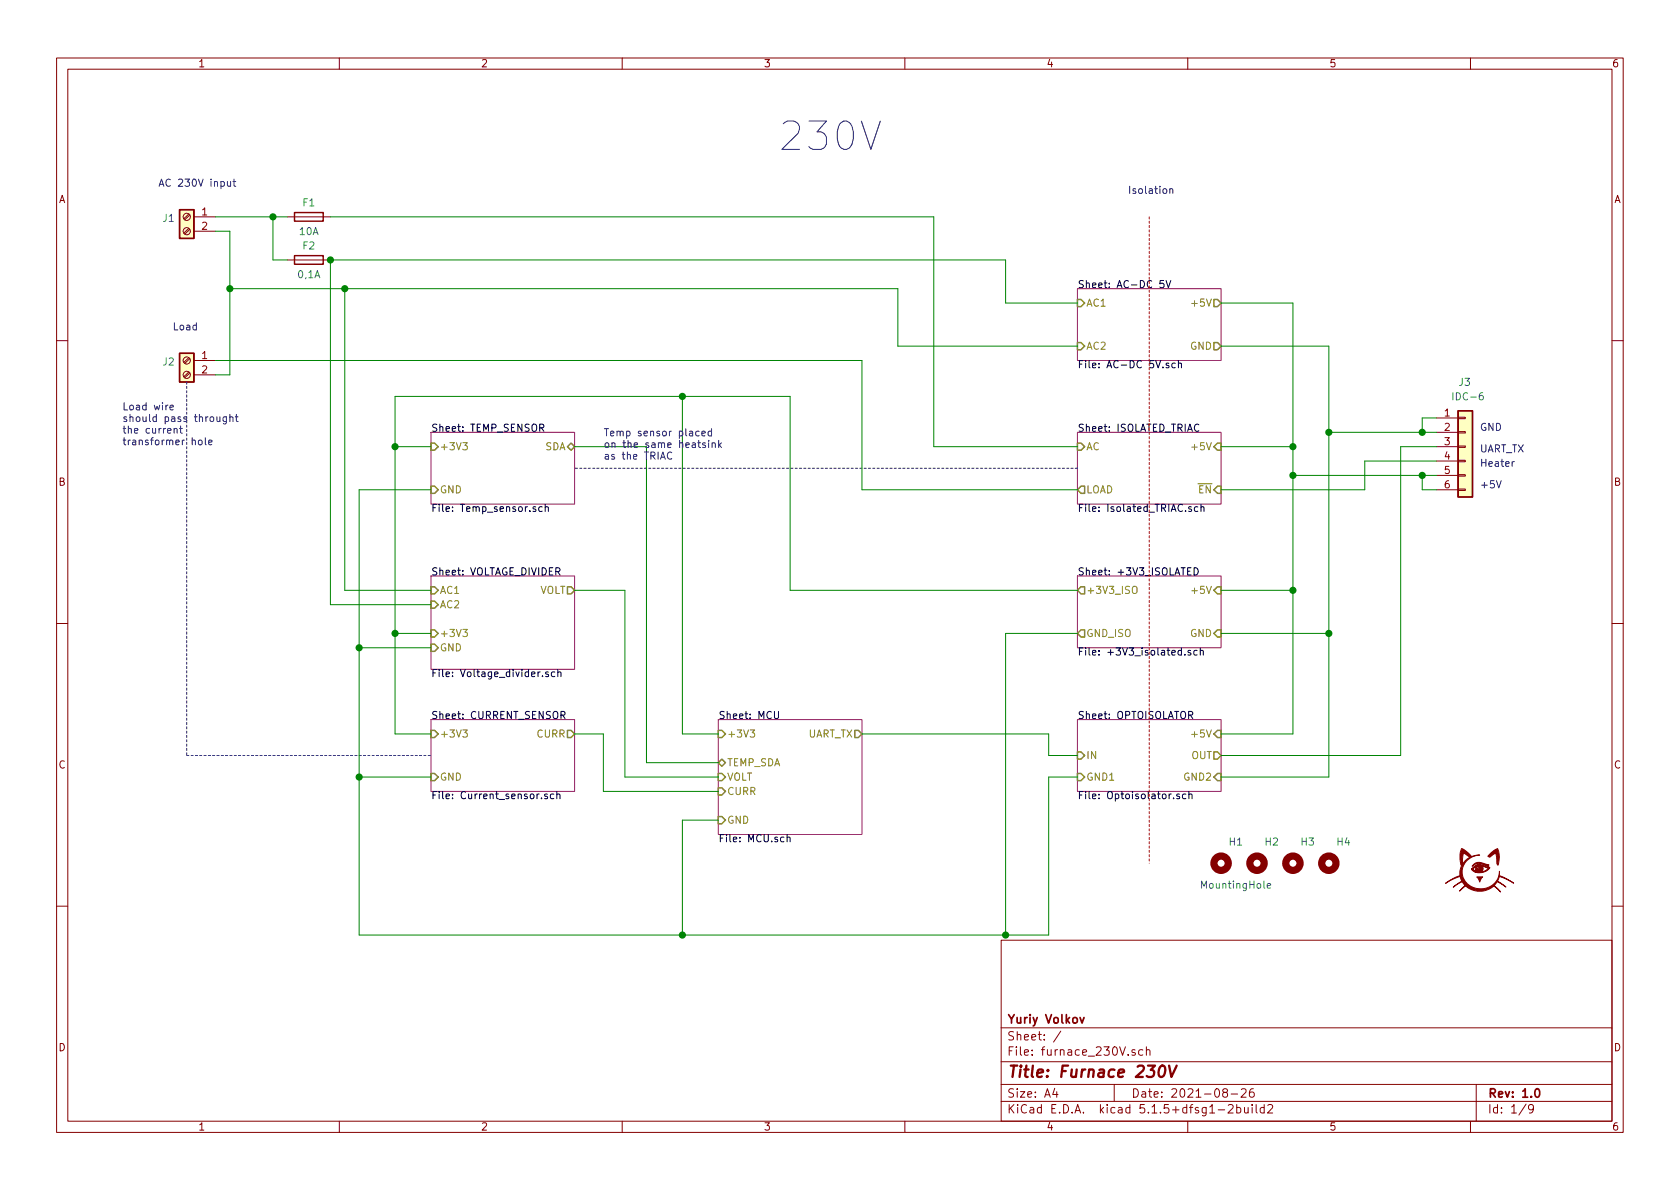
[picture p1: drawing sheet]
<svg xmlns="http://www.w3.org/2000/svg" width="297mm" height="210mm" viewBox="0 0 297 210" stroke-linecap="round" stroke-linejoin="round" font-family="sans-serif">
<g fill="none" stroke="#840000" stroke-width=".18">
<path d="M10 10.3h277v189.9h-277zM12 12.2h273v186.1h-273zM60 10.3v1.9M110 10.3v1.9M160 10.3v1.9M210 10.3v1.9M260 10.3v1.9M33.4 37.8l-.9 .9M33.6 38l-.9 .9M34.3 38.3h3.8M50.8 38.3h7.6M33.4 40.4l-.9 .8"/>
<path d="M33.6 40.6l-.9 .8M34.3 40.9h3.8M50.8 46h7.6M10 60.2h2M33.4 65.8l-.9 .8M33.4 63.2l-.9 .9M33.6 66l-.9 .8M33.6 63.4l-.9 .9M34.3 63.7h3.8M34.3 66.3h3.8M254 73.9h3.8M254 76.4h3.8"/>
<path d="M254 79h3.8M257.8 76.3h1.3v.3h-1.3zM257.8 73.8h1.3v.2h-1.3zM257.8 78.9h1.3v.2h-1.3zM285 60.2h2M254 81.5h3.8M254 84.1h3.8M254 86.6h3.8M257.8 83.9h1.3v.3h-1.3zM257.8 86.5h1.3v.2h-1.3zM257.8 81.4h1.3v.3h-1.3zM10 110.3h2"/>
<path d="M285 110.3h2M10 160.2h2M177 166.3h108v32h-108zM285 160.2h2M60 198.3v1.9M110 198.3v1.9M160 198.3v1.9M177 194.8h108M177 191.8h108M177 187.8h108M177 181.8h108M186.5 192.5l-.4 1h1"/>
<path d="M186.8 193v1M187.6 182.3l-1.3 2M197 191.8v3M200.7 185.7l-.4-.1-.2 .2 .1 .2 .5 .2v.3h-.6M202.1 185.7l-.5-.1-.3 .3 .1 .6 .2 .1 .5-.1M202.7 185.7l.2-.1 .4 .1v.9M202.7 185.1v1.5M210 198.3v1.9M215.4 196.3h1.1M216.5 193.2l-.3-.3 .1-.2a.48 .48 0 0 1 .6-.1l.1 .2-.1 .3-.6 .1a.48 .48 0 0 0 0 .7l.2 .1 .5-.1v-.4l-.2-.3M217.2 195.5l.2-.2h.4l.2 .5-.9 1h.9M217.7 193.5h1.1"/>
<path d="M218.7 195.9l.4-.1 .3 .3-.1 .6h-.6M218.7 195.3v1.5M219.5 192.7l.2-.2h.3l.3 .2v.3v.2l-.9 .8h.9M220 195.8l.1 .9 .3 .1 .3-.1M220.7 195.8v1M221.4 195.3v.2M221.4 195.8v1M221.6 192.5a.59 .59 0 0 0-.7 .7l.1 .7 .2 .1 .5-.1 .1-.5-.2-.2-.4-.1-.3 .3M222.1 195.3v1.3l.2 .2M223.5 195.9l-.4-.1-.3 .3 .1 .6 .2 .1 .4-.1M223.5 195.3v1.5M224.2 195.5l.2-.2h.3l.3 .5-.9 1h.9"/>
<path d="M260 198.3v1.9M261 191.8v6.5M269.8 195.2l-1.2 2M271.1 196l-.3 .3-.4-.1-.1-.2v-.4l.1-.2 .4-.1 .2 .2a1.19 1.19 0 0 1-.2 1.2l-.4 .1"/>
<circle cx="33" cy="38.3" r=".63"/>
<circle cx="33" cy="40.9" r=".63"/>
<circle cx="33" cy="63.7" r=".63"/>
<circle cx="33" cy="66.3" r=".63"/>
</g>
<path d="M191 179.9l.3 1 .4-1M271.5 192.7l.2-.2a.81 .81 0 0 1 .6 .6 .81 .81 0 0 1-.3 .8l-.1 .1a.79 .79 0 0 1-.4-1.3z" fill="none" stroke="#840000" stroke-width=".3"/>
<path d="M205.2 188.6a.45 .45 0 0 1 .4-.2 .45 .45 0 0 1 .4 .4 1.15 1.15 0 0 1-.8 1.6l-.2-.1a1.5 1.5 0 0 1 .2-1.7zM206.7 188.4l.4 2 1-2" fill="none" stroke="#840000" stroke-width=".41"/>
<path d="M190.5 51h25.4v12.7h-25.4zM76.2 76.4h25.4v12.7h-25.4zM190.5 76.4h25.4v12.7h-25.4zM76.2 101.8h25.4v16.6h-25.4zM190.5 101.8h25.4v12.7h-25.4zM76.2 127.2h25.4v12.7h-25.4zM127 127.2h25.4v20.4h-25.4zM190.5 127.2h25.4v12.7h-25.4z" fill="none" stroke="#840084" stroke-width=".18"/>
<g fill="none" stroke="#000" stroke-width=".18">
<path d="M205.7 49.6h-.6v.6l.5-.1 .2 .2v.3l-.2 .3-.5-.2M206.2 49.6l.4 1.3 .4-1.3M95.4 75.7l.6-.1 .2-.2-.1-.3-.2-.1h-.5v1.3M95.7 75.7l.5 .6M206.7 64.3l-.4-.1-.1 .2v.2l.5 .1v.3h-.5M207.8 64.3l-.4-.1-.2 .2 .1 .6h.5M208.4 64.3l.1-.1 .3 .1 .1 .7M208.4 63.8v1.2M212 75.1a.6 .6 0 0 0-.9 .5 .6 .6 0 0 0 .6 .7l.3-.2M94.7 89.7l-.3-.1-.2 .2 .1 .2 .4 .1v.3h-.5M95.9 89.7l-.4-.1-.3 .2 .2 .6h.5M96.4 89.7l.2-.1 .3 .1 .1 .7"/>
<path d="M96.4 89.2v1.2M210.6 89.7l-.3-.1-.1 .2v.2l.4 .1v.3h-.4M211.8 89.7l-.4-.1-.2 .2 .1 .6h.5M212.3 89.7l.2-.1 .3 .1 .1 .7M212.3 89.2v1.2M95.9 119.5v.2M97 118.9l-.4-.1-.1 .2v.2l.5 .1v.3h-.5M98.1 118.9l-.4-.1-.2 .2 .1 .6h.5M98.3 101.1l.6-.1 .1-.2-.1-.3-.1-.1h-.5v1.3M98.6 101.1l.4 .6M98.6 118.9l.2-.1 .3 .1 .1 .8M98.6 118.4v1.3"/>
<path d="M209.5 115.7v.1M210.5 115.1l-.3-.1-.2 .2 .1 .2 .4 .1v.3h-.5M210.6 100.4h-.6v1.3h.6M211.1 100.4a.64 .64 0 0 1 .8 .6 .64 .64 0 0 1-.8 .7zM211.7 115.1l-.4-.1-.2 .2 .1 .6h.5M212.2 115.1l.2-.1 .3 .1 .1 .7M212.2 114.6v1.2M98.5 140v1.2M99.2 126.5l.6-.1v-.5l-.1-.1h-.5v1.3M99.5 126.5l.4 .6M136.9 125.8v1l.3 .3h.2l.2-.3v-1M210.2 126.5l.6-.1 .1-.2-.1-.3-.2-.1h-.4v1.3"/>
<path d="M210.2 140v1.2M210.5 126.5l.4 .6M96.8 140.5l-.3-.1-.2 .2v.2l.5 .1v.3h-.5M97.9 140.5l-.3-.1-.3 .2 .1 .6h.5M98.5 140.5l.1-.1 .3 .1 .1 .7M139.2 148.2l.1-.2 .3 .1 .1 .8M139.2 147.6v1.3M208.5 140.5l-.3-.1-.1 .2v.2l.4 .1v.3h-.4M209.7 140.5l-.4-.1-.2 .2 .1 .6h.5M210.2 140.5l.2-.1 .3 .1 .1 .7"/>
</g>
<g fill="none" stroke="#848400" stroke-width=".25">
<path d="M190.5 53h.6l.7 .6-.7 .6h-.6zM214.6 53h.7l.6 .6-.6 .6h-.7zM76.2 78.4h.6l.7 .6-.7 .6h-.6zM100.3 79l.7-.6 .6 .6-.6 .6zM190.5 60.6h.6l.7 .6-.7 .6h-.6zM190.5 78.4h.6l.7 .6-.7 .6h-.6zM214.6 60.6h.7l.6 .6-.6 .6h-.7zM215.3 78.4h.6v1.2h-.6l-.7-.6zM76.2 86h.6l.7 .6-.7 .6h-.6zM191.1 86h.7v1.2h-.7l-.6-.6zM215.3 86h.6v1.2h-.6l-.7-.6zM76.2 103.8h.6l.7 .6-.7 .6h-.6z"/>
<path d="M76.2 106.3h.6l.7 .6-.7 .7h-.6zM76.2 111.4h.6l.7 .6-.7 .6h-.6zM76.2 113.9h.6l.7 .6-.7 .7h-.6zM100.3 103.8h.7l.6 .6-.6 .6h-.7zM191.1 103.8h.7v1.2h-.7l-.6-.6zM191.1 111.4h.7v1.2h-.7l-.6-.6zM215.3 103.8h.6v1.2h-.6l-.7-.6zM215.3 111.4h.6v1.2h-.6l-.7-.6zM76.2 129.2h.6l.7 .6-.7 .6h-.6zM76.2 136.8h.6l.7 .6-.7 .6h-.6zM100.3 129.2h.7l.6 .6-.6 .6h-.7zM127 129.2h.6l.7 .6-.7 .6h-.6z"/>
<path d="M127 136.8h.6l.7 .6-.7 .6h-.6zM127 134.9l.6-.7 .7 .7-.7 .6zM127 139.3h.6l.7 .6-.7 .7h-.6zM151.1 129.2h.7l.6 .6-.6 .6h-.7zM190.5 133h.6l.7 .6-.7 .6h-.6zM190.5 136.8h.6l.7 .6-.7 .6h-.6zM214.6 133h.7l.6 .6-.6 .6h-.7zM215.3 129.2h.6v1.2h-.6l-.7-.6zM215.3 136.8h.6v1.2h-.6l-.7-.6zM127 144.4h.6l.7 .6-.7 .7h-.6z"/>
</g>
<path d="M81.8 78.3h.8l-.4 .5 .4 .1v.5l-.2 .1-.6-.1M81.8 111.3h.8l-.4 .5 .4 .1v.5l-.2 .2-.6-.2M200.3 103.9l.1-.1a.42 .42 0 0 1 .6 .1 .88 .88 0 0 1-.3 1h-.3a1.07 1.07 0 0 1-.1-1zM81.8 129.1h.8l-.4 .5 .4 .1v.5l-.2 .1-.6-.1M132.6 129.1h.8l-.4 .5 .4 .1v.5l-.2 .1-.6-.1" fill="none" stroke="#848400" stroke-width=".18"/>
<g fill="none" stroke="#840000" stroke-width="1.3">
<circle cx="215.9" cy="152.6" r="1.27"/>
<circle cx="222.2" cy="152.6" r="1.27"/>
<circle cx="228.6" cy="152.6" r="1.27"/>
<circle cx="234.9" cy="152.6" r="1.27"/>
</g>
<path d="M31.7 37.1h2.6v5.1h-2.6zM52.1 37.6h5v1.5h-5zM52.1 45.2h5v1.5h-5zM31.7 62.5h2.6v5.1h-2.6zM257.8 72.6h2.5v15.3h-2.5z" fill="none" stroke="#840000" stroke-width=".25"/>
<path d="M224.1 156.6l.6-.1-.1-.2-.3-.1-.2 .2v.6h.5" fill="none" stroke="#008484" stroke-width=".18"/>
<g fill="#840000" stroke="#840000" stroke-width=".18">
<path d="M258.4 150.1l.9 .5 .9 .9 1.4-.3a3 3 0 0 0-3.1 3.2 3 3 0 0 0 3.5 2.8 3.2 3.2 0 0 0 3.1-3.1v.7l1.1 .5 1.4 .9-1.2-.7-1.3-.5-.3 .8 1.5 1.1-1.6-1-.5 .7 1.1 1.1-1.2-1a3.9 3.9 0 0 1-2.1 .9 3.8 3.8 0 0 1-2.9-.9l-1 .9 1-1-.6-.7-1.6 1 1.6-1.1-.3-.8-1.7 .6-.9 .6 1.6-1 .9-.4v-.9l.3-.7-.1-.4a.77 .77 0 0 0 .7-.6l.8-.6-1-.8-.2 1.1v.9h-.3l-.2-1.7z"/>
<path d="M261.1 155.1h1.1l-.6 .9z"/>
<path d="M260.2 153.6a1.78 1.78 0 0 1 2.6-.3l.6 .1-.2 .3a2.45 2.45 0 0 1-2.4 .5h1.3l.5-.2 .6-.5-1.2-.4a.72 .72 0 0 1 0 1.1h-1.2l-.6-.5 .9 .4-.2-.3h.2a.49 .49 0 0 0 .7 .3 .49 .49 0 0 0 0-.8 .49 .49 0 0 0-.7 .3v.2h-.2l.2-.6-.7 .5z"/>
<path d="M260.6 152.9a2.13 2.13 0 0 1 2.2 0l.5 .1h-.6l.5 .2-.4-.1a1.87 1.87 0 0 0-2.5 .1z"/>
<path d="M263.2 151.3l.9-.9 .6-.3a.79 .79 0 0 1 .3 .9v1.1l-.2 .9-.1-.3-.2-1.9-.6 .4a.54 .54 0 0 1-.8 .3z"/>
<path d="M261.4 153.3h.1a.39 .39 0 0 1 .5 .3 .39 .39 0 0 1-.4 .4 .39 .39 0 0 1-.4-.4 .17 .17 0 0 0 .2 0 .17 .17 0 0 0 .1-.2z"/>
</g>
<g fill="#ffffc2" stroke="#ffffc2" stroke-width=".18">
<path d="M257.8 72.6h2.5v15.3h-2.5z"/>
<path d="M31.7 62.5h2.6v5.1h-2.6z"/>
<path d="M31.7 37.1h2.6v5.1h-2.6z"/>
</g>
<path d="M203.2 38.3v114.3" fill="none" stroke="#f00" stroke-width=".18" stroke-dasharray=".4 .4"/>
<path d="M33 67.6v66M190.5 82.8h-88.9M33 133.6h43.2" fill="none" stroke="#0000c2" stroke-width=".18" stroke-dasharray=".4 .4"/>
<g fill="none" stroke="#008400" stroke-width=".18">
<path d="M38.1 38.3h12.7M48.3 38.3v7.7h2.5M58.4 38.3h106.7v40.7h25.4M38.1 40.9h2.5v25.4h-2.5M40.6 51h118.1v10.2h31.8M61 51v53.4h15.2M190.5 53.6h-12.7v-7.6h-119.4v60.9h17.8M215.9 53.6h12.7v76.2h-12.7M38.1 63.7h114.3v22.9h38.1M69.8 79h6.4M101.6 79h12.7v55.9h12.7M120.6 70.1v59.7h6.4"/>
<path d="M215.9 61.2h19v76.2h-19M215.9 79h12.7M234.9 76.4h19.1M254 79h-6.4v54.6h-31.7M254 73.9h-2.5v2.5M76.2 86.6h-12.7v78.7h121.9v-27.9h5.1M228.6 84.1h25.4M251.5 84.1v2.5h2.5M254 81.5h-12.7v5.1h-25.4M63.5 114.5h12.7M69.8 112h6.4M101.6 104.4h8.9v33h16.5"/>
<path d="M190.5 104.4h-50.8v-34.3h-69.9v59.7h6.4M190.5 112h-12.7v53.3M215.9 104.4h12.7M215.9 112h19M63.5 137.4h12.7M101.6 129.8h5.1v10.1h20.3M152.4 129.8h33v3.8h5.1M127 145h-6.4v20.3"/>
</g>
<g fill="none" stroke="#0000c2" stroke-width=".18">
<path d="M40.2 32.1l.1 .8h.3l.2-.1M40.8 32.1v.8M41.2 32.1h.5M41.4 31.7v1.1l.3 .1M206.8 33.5l.2-.1h.3l.1 .8M206.8 33.4v.8M30 72.1l.7-.1-.1-.3-.3-.1-.3 .2 .1 .6h.5M30.8 75.9l.2-.1h.3v.8M30.8 75.8v.8M31.7 75.8h.5M31.9 75.3v1.1l.3 .2M35.1 77.9l.2-.1 .3 .1 .1 .1-.1 .6-.3 .1-.2-.2z"/>
<path d="M36.3 77.4v1.1l.2 .2M36.9 78.2l.6-.1-.1-.2-.3-.1-.2 .2 .1 .6h.4M38.4 73.7v.8h.3l.2-.1M38.9 73.7v.8M40 73.7v1.1l-.2 .2-.3-.1M40 73.8l-.3-.1-.3 .2 .1 .6h.5M40.6 73.8l.2-.1 .3 .1 .1 .7M40.6 73.3v1.2M41.6 73.7h.5M41.8 73.3v1.1l.3 .1M123.6 76.3l-.3-.1-.3 .3 .1 .5h.5M124.1 76.7l.6-.2-.1-.2-.3-.1-.2 .2 .1 .6h.4"/>
<path d="M124.7 78.4l-.3-.1-.2 .2 .1 .2 .4 .1v.3h-.5M125.3 77.9v.1M125.3 78.3v.8M125.8 76.3l-.4-.1-.2 .3 .1 .5h.5M125.8 75.8v1.3M125.9 78.4l.2-.1 .3 .1 .1 .7M125.9 78.3v.8M127.1 77.9v1.2M127.2 78.7l.4 .4M127.6 78.3l-.5 .5M118.8 80.1a.6 .6 0 0 0-.9 .4 .6 .6 0 0 0 .6 .7l.3-.1M264.6 85l.4 1.3 .4-1.3"/>
<path d="M267.7 81.6l-.3 .3"/>
</g>
<g fill="#008400" stroke="#008400" stroke-width=".25">
<circle cx="177.8" cy="165.3" r=".51"/>
<circle cx="58.4" cy="46" r=".51"/>
<circle cx="235" cy="76.4" r=".51"/>
<circle cx="251.5" cy="76.4" r=".51"/>
<circle cx="235" cy="112" r=".51"/>
<circle cx="69.9" cy="112" r=".51"/>
<circle cx="228.6" cy="84.1" r=".51"/>
<circle cx="251.5" cy="84.1" r=".51"/>
<circle cx="228.6" cy="104.4" r=".51"/>
<circle cx="228.6" cy="79" r=".51"/>
<circle cx="69.9" cy="79" r=".51"/>
<circle cx="40.6" cy="51" r=".51"/>
<circle cx="61" cy="51" r=".51"/>
<circle cx="120.7" cy="165.3" r=".51"/>
<circle cx="63.5" cy="137.4" r=".51"/>
<circle cx="48.3" cy="38.3" r=".51"/>
<circle cx="63.5" cy="114.5" r=".51"/>
<circle cx="120.7" cy="70.1" r=".51"/>
</g>
<text font-size="7" fill="#0000c2" x="139.9" y="26.7">230V</text>
<text font-size="2.8" fill="#840000" x="178" y="190.5">Title: Furnace 230V</text>
<g font-size="2.1" fill="#840000">
<text x="178" y="184">Sheet: /</text>
<text x="178" y="181">Yuriy Volkov</text>
<text x="178" y="186.7">File: furnace_230V.sch</text>
<text x="178" y="196.9">KiCad E.D.A. kicad 5.1.5+dfsg1-2build2</text>
<text x="178" y="194.1">Size: A4</text>
<text x="200" y="194.1">Date: 2021-08-26</text>
<text x="263" y="194.1">Rev: 1.0</text>
<text x="263" y="196.9">Id: 1/9</text>
</g>
<g font-size="1.8" fill="#840000">
<text x="35" y="11.9">1</text>
<text x="85" y="11.9">2</text>
<text x="135" y="11.9">3</text>
<text x="185" y="11.9">4</text>
<text x="235" y="11.9">5</text>
<text x="285" y="11.9">6</text>
<text x="10.4" y="35.9">A</text>
<text x="285.4" y="35.9">A</text>
<text x="35.7" y="38.1">1</text>
<text x="35.7" y="40.6">2</text>
<text x="35.7" y="63.5">1</text>
<text x="35.7" y="66">2</text>
<text x="255.4" y="73.7">1</text>
<text x="255.4" y="76.2">2</text>
<text x="255.4" y="78.7">3</text>
<text x="255.4" y="81.3">4</text>
<text x="255.4" y="83.8">5</text>
<text x="10.4" y="85.9">B</text>
<text x="255.4" y="86.4">6</text>
<text x="285.4" y="85.9">B</text>
<text x="10.4" y="135.9">C</text>
<text x="285.4" y="135.9">C</text>
<text x="10.4" y="185.9">D</text>
<text x="285.4" y="185.9">D</text>
<text x="35" y="199.9">1</text>
<text x="85" y="199.9">2</text>
<text x="135" y="199.9">3</text>
<text x="185" y="199.9">4</text>
<text x="235" y="199.9">5</text>
<text x="285" y="199.9">6</text>
</g>
<g font-size="1.8" fill="#0000c2">
<text x="27.9" y="33">AC 230V input</text>
<text x="199.4" y="34.3">Isolation</text>
<text x="30.5" y="58.4">Load</text>
<text x="21.6" y="72.6">Load wire</text>
<text x="21.6" y="74.6">should pass throught</text>
<text x="21.6" y="76.7">the current</text>
<text x="106.7" y="77.2">Temp sensor placed</text>
<text x="261.6" y="76.2">GND</text>
<text x="21.6" y="78.7">transformer hole</text>
<text x="106.7" y="79.2">on the same heatsink</text>
<text x="106.7" y="81.3">as the TRIAC</text>
<text x="261.6" y="80">UART_TX</text>
<text x="261.6" y="82.5">Heater</text>
<text x="261.6" y="86.4">+5V</text>
</g>
<g font-size="1.8" fill="#008484">
<text x="28.9" y="39.2">J1</text>
<text x="53" y="41.6">10A</text>
<text x="53.6" y="36.5">F1</text>
<text x="53.6" y="44.1">F2</text>
<text x="52.8" y="49.2">0,1A</text>
<text x="28.9" y="64.6">J2</text>
<text x="257.3" y="70.8">IDC-6</text>
<text x="258" y="68.2">J3</text>
<text x="217.4" y="149.5">H1</text>
<text x="223.7" y="149.5">H2</text>
<text x="230.1" y="149.5">H3</text>
<text x="236.4" y="149.5">H4</text>
<text x="212.6" y="157.1">MountingHole</text>
</g>
<g font-size="1.8">
<text x="190.5" y="50.9">Sheet: AC-DC 5V</text>
<text x="190.5" y="65.1">File: AC-DC 5V.sch</text>
<text x="76.2" y="76.3">Sheet: TEMP_SENSOR</text>
<text x="190.5" y="76.3">Sheet: ISOLATED_TRIAC</text>
<text x="76.2" y="90.5">File: Temp_sensor.sch</text>
<text x="190.5" y="90.5">File: Isolated_TRIAC.sch</text>
<text x="76.2" y="101.7">Sheet: VOLTAGE_DIVIDER</text>
<text x="190.5" y="101.7">Sheet: +3V3_ISOLATED</text>
<text x="76.2" y="119.7">File: Voltage_divider.sch</text>
<text x="190.5" y="115.9">File: +3V3_isolated.sch</text>
<text x="76.2" y="127.1">Sheet: CURRENT_SENSOR</text>
<text x="127" y="127.1">Sheet: MCU</text>
<text x="190.5" y="127.1">Sheet: OPTOISOLATOR</text>
<text x="76.2" y="141.3">File: Current_sensor.sch</text>
<text x="190.5" y="141.3">File: Optoisolator.sch</text>
<text x="127" y="148.9">File: MCU.sch</text>
</g>
<g font-size="1.8" fill="#848400">
<text x="192" y="54.2">AC1</text>
<text x="211.2" y="54.2">+5V</text>
<text x="192" y="61.8">AC2</text>
<text x="210.4" y="61.8">GND</text>
<text x="77.7" y="79.6">+3V3</text>
<text x="96.3" y="79.6">SDA</text>
<text x="192" y="79.6">AC</text>
<text x="211.2" y="79.6">+5V</text>
<text x="77.7" y="87.2">GND</text>
<text x="192" y="87.2">LOAD</text>
<text x="211.9" y="87.2">EN</text>
<text x="77.7" y="105">AC1</text>
<text x="77.7" y="107.6">AC2</text>
<text x="95.4" y="105">VOLT</text>
<text x="192" y="105">+3V3_ISO</text>
<text x="211.2" y="105">+5V</text>
<text x="77.7" y="112.6">+3V3</text>
<text x="192" y="112.6">GND_ISO</text>
<text x="210.4" y="112.6">GND</text>
<text x="77.7" y="115.2">GND</text>
<text x="77.7" y="130.4">+3V3</text>
<text x="95" y="130.4">CURR</text>
<text x="128.5" y="130.4">+3V3</text>
<text x="142.7" y="130.4">UART_TX</text>
<text x="211.2" y="130.4">+5V</text>
<text x="128.5" y="135.5">TEMP_SDA</text>
<text x="192" y="134.2">IN</text>
<text x="210.6" y="134.2">OUT</text>
<text x="77.7" y="138">GND</text>
<text x="128.5" y="138">VOLT</text>
<text x="128.5" y="140.6">CURR</text>
<text x="192" y="138">GND1</text>
<text x="209.5" y="138">GND2</text>
<text x="128.5" y="145.7">GND</text>
</g>
</svg>
